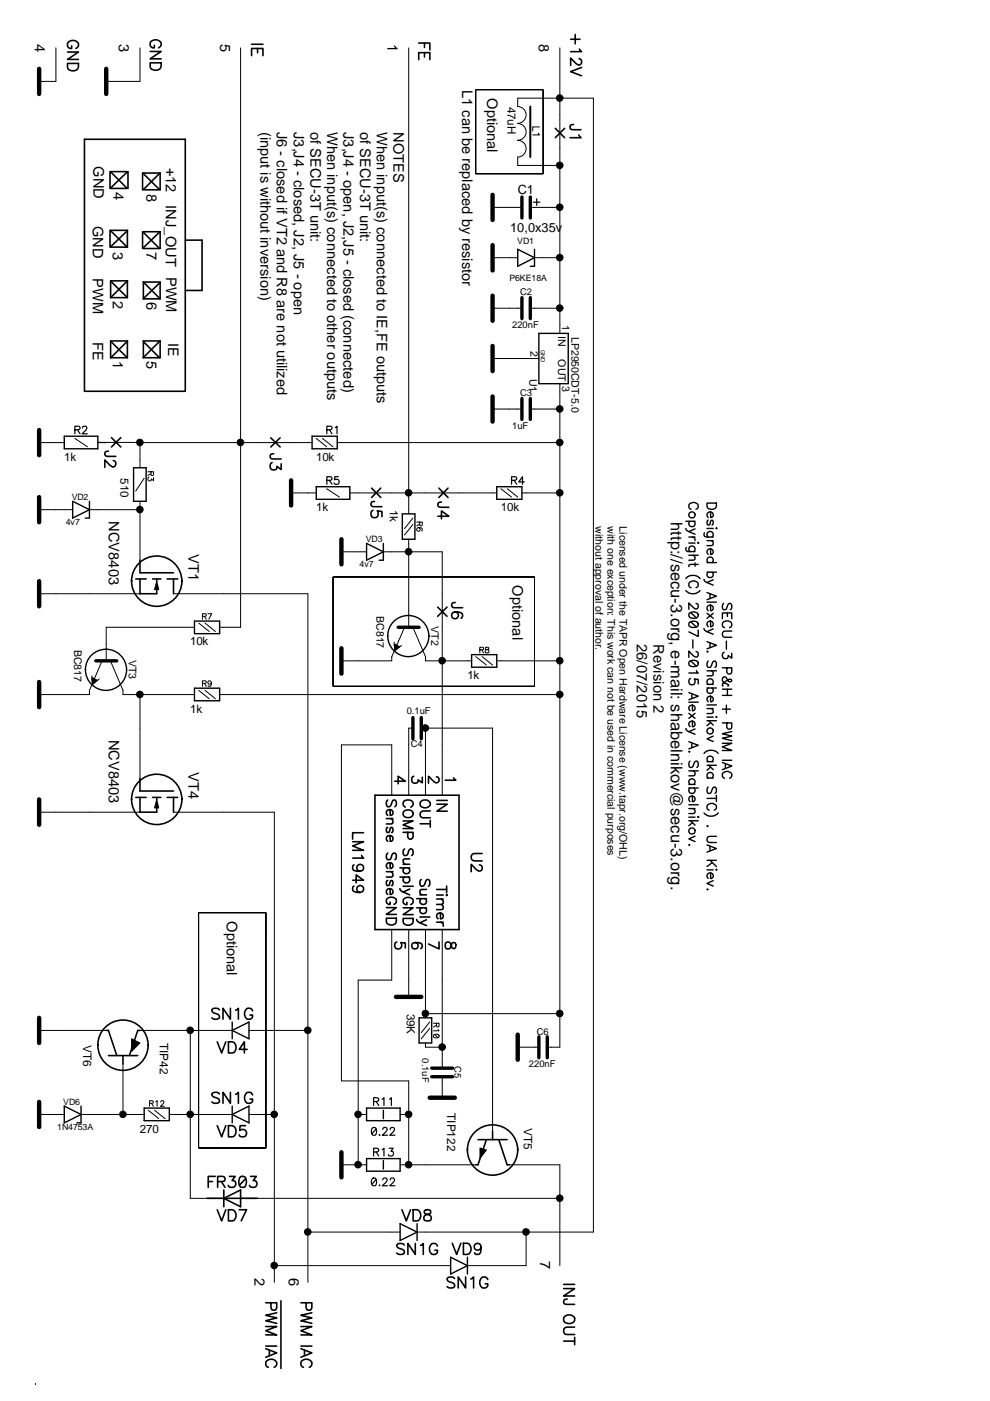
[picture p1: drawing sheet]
<svg xmlns="http://www.w3.org/2000/svg" width="210mm" height="297mm" viewBox="0 0 210 297" stroke-linecap="round" stroke-linejoin="round" font-family="sans-serif">
<g fill="none" stroke="#000" stroke-width=".34">
<path d="M14.3 11h2.3l-2.3 1.6h2.3M14.3 13.4h2.3a1.28 1.28 0 0 1-.5 1.5 1.28 1.28 0 0 1-1.5-.1l-.3-.6zM15.2 9.7v.6a.77 .77 0 0 1-.9-.6 1.2 1.2 0 0 1 .9-1.1 1.2 1.2 0 0 1 1.3 .4l.1 .3a.89 .89 0 0 1-.5 1M31.8 10.9h2.4l-2.4 1.6h2.4M31.8 13.3h2.4a1.28 1.28 0 0 1-.6 1.4 1.28 1.28 0 0 1-1.5 0l-.3-.6zM32.7 9.6v.5a.77 .77 0 0 1-.9-.5 1.2 1.2 0 0 1 .9-1.2 1.2 1.2 0 0 1 1.3 .5l.2 .2a.89 .89 0 0 1-.6 1M53.3 11.8v-1.5h2.5v1.5M53.3 9.4h2.5M54.6 10.3v.9M88.8 9.1h2.3v1.5M88.8 12.6v-1.4h2.3v1.4M90 9.1v1"/>
<path d="M90 11.2v.9M121 8.3h2M122 7.3v2M122.8 12.4l.4 .2 .1 .3a.75 .75 0 0 1-.4 .9l-.8-.4-1.1-1.1v1.6M122.9 10.4l.4 .6h-2.3M123.3 14.3l-2.3 .9 2.3 .9M17.9 29.5h21.4v53.5h-21.4zM23.3 36.4v3.5M23.4 39.9l3.6-3.5h-3.5l3.4 3.5M23.5 39.9h3.5M27.1 36.4v3.5M30.2 36.7v3.5"/>
<path d="M30.3 36.7l3.5 3.5M30.4 36.7h3.6v3.5h-3.6M33.9 36.7l-3.3 3.5M117.7 27.2l2 2M119.7 27.2l-2 2M121.6 26.4l-.7 .2v.5l.2 .3 2.1 .1M122.7 28.6l.5 .6h-2.3M23.3 48.8v3.6M23.4 48.9l3.5 3.5M23.5 48.8h3.5v3.6h-3.6l3.7-3.5M23.5 59.5h3.5v3.6h-3.5zM23.5 59.7l3.4 3.3"/>
<path d="M27.1 59.5l-3.6 3.5M30.2 49.1v3.6M30.3 49.1l3.5 3.5M30.4 49.1h3.6v3.6h-3.6M30.4 59.8h3.6v3.6h-3.6M30.4 59.8v3.6M30.4 59.8l3.5 3.5M33.9 49.1l-3.6 3.5M33.9 59.9l-3.5 3.4M39.3 50.9h3.5v10.7h-3.5M23.5 72.3h3.5v3.5h-3.5zM23.5 72.4l3.4 3.4"/>
<path d="M27.1 72.3l-3.6 3.5M30.4 72.3h3.6v3.5h-3.6zM30.4 72.4l3.4 3.4M33.9 72.3l-3.5 3.5M23 95.7l-.7 .2-.1 .4 .2 .4 2.2 .1M23.6 92.8l2 2M24 97.6l.3 .2a.72 .72 0 0 1-.2 1.2l-.8-.3-1.1-1.2v1.6M25.6 92.8l-2 2M57.4 92.8l2 2M57.7 98.1a.81 .81 0 0 0-.3 1.3 .81 .81 0 0 0 1.3-.2v-.3l.9 .7v-1.3M58 96.2l-.6 .2-.1 .5 .2 .3 2.1 .1M59.4 92.8l-2 2"/>
<path d="M29.7 118.8v2.6h7.1M78.8 103.5l1.9 2M79.1 108.2a.83 .83 0 0 0-.4 1.2 .83 .83 0 0 0 1.3 .2 .83 .83 0 0 0 0-1.3l1 .1v1.1M79.4 106.3l-.7 .2v.5l.2 .3 2.1 .1M80.7 103.5l-1.9 2M92.8 109.5h2.4l-1.6-1.2v1.7M93 103.5l2 2M93.6 106.5l-.7 .2-.1 .4 .2 .4 2.2 .1M95 103.5l-2 2M28.8 122.8h2.2M29.7 122.8v3.1h3.5v-.9M32.3 122.8h1.8"/>
<path d="M33.2 122.8v.4M35.4 122.8h2.3M36.8 122.8v3.1M92.8 128.7l2 2M94.8 128.7l-2 2M96.5 127.7l-.7 .3v.4l.2 .4h2.1M96.5 129.7a.72 .72 0 0 1 .6 1 .72 .72 0 0 1-1.1 .3 .72 .72 0 0 1 .1-1.1 2.04 2.04 0 0 1 1.9 .2 .69 .69 0 0 1-.3 1M28.8 169.1h2.2M29.7 169.1v3.1h3.5v-.9M29.7 165v2.7h7.1M32.3 169.1h1.8M33.2 169.1v.4"/>
<path d="M35.4 169.1h2.3M36.8 169.1v3.1M74.8 178.5h2.3l-2.3 .9 2.3 .9h-2.3M77.1 176.6h-2.3v1.3M79.5 168.6h17.8v28.5h-17.8zM81.9 173.6h1.4M82.2 169.6a.97 .97 0 0 0 0 1.5l.6-.3 .3-.8a.47 .47 0 0 1 .6-.4 .97 .97 0 0 1 0 1.5M82.2 175.4a.6 .6 0 0 0-.3 .6 .6 .6 0 0 0 .4 .5l.2-.1 .3-.9 .2-.1a.63 .63 0 0 1 0 1.1M82.7 171.6v1.3a.66 .66 0 0 0 .6-.9 .66 .66 0 0 0-1.1-.3 .68 .68 0 0 0 0 1.2M82.7 177.2v1.2a.66 .66 0 0 0 .6-.9 .66 .66 0 0 0-1.1-.3 .68 .68 0 0 0 0 1.2M82.9 173.6a.73 .73 0 0 1 .3 1l-1.3 .1M83.7 165.6h2.2l-1.5-1v1.6"/>
<path d="M85.5 174.1h2.1l-2.1 .8 2.1 .8h-2.1M85.5 176.5h2.1v.9a.57 .57 0 0 1-.6 .5 .57 .57 0 0 1-.6-.5v-.9M85.8 171.9a1.11 1.11 0 0 1 1.1-.2 1.11 1.11 0 0 1 .7 1 1.11 1.11 0 0 1-1.2 .7 1.11 1.11 0 0 1-.9-1.1zM85.8 180a.77 .77 0 0 0-.4 .8 .77 .77 0 0 0 .7 .6l.3-.2 .5-1.1 .4-.1a.93 .93 0 0 1 0 1.4M85.9 171.1a.79 .79 0 0 1-.4-.9 .79 .79 0 0 1 .8-.6 .95 .95 0 0 1 1.3 1l-.5 .5M87.7 164.6a.76 .76 0 0 0-.3 1.2 .76 .76 0 0 0 1.2-.2v-.3l.9 .7v-1.2M89.1 174.7h2.1M89.2 170a1.29 1.29 0 0 1 2 .2 1.08 1.08 0 0 1-1.1 1.1 1.08 1.08 0 0 1-1-1.1zM91.2 171.9h-1.5a.73 .73 0 0 0-.6 .8 .73 .73 0 0 0 .6 .7h1.5M91.2 173.9v1.5M92.5 164.7l.4 .1a.71 .71 0 0 1 .1 1 .51 .51 0 0 1-.8 0l-1.4-1.2v1.5M92.6 170.5h2.2l-2.2 1.5h2.2"/>
<path d="M92.6 169.7h2.2M96.2 164.9l.4 .5h-2.2M74.8 186.6h2.3l-1.6-1.1v1.7M75.1 183.4a.7 .7 0 0 0 .1 1.2 1.69 1.69 0 0 0 1.8-.2 .74 .74 0 0 0-.3-1.1 .74 .74 0 0 0-1 .5 .74 .74 0 0 0 .6 .9M75.1 187.9a.7 .7 0 0 0 .1 1.2 1.69 1.69 0 0 0 1.8-.2 .74 .74 0 0 0-.3-1.1 .74 .74 0 0 0-1 .5 .74 .74 0 0 0 .6 .9M76.7 181.3l.4 .6h-2.3M81.9 192.4h2.1l-2.1 1.5h2.1M81.9 194.7h2.1v.7a1.12 1.12 0 0 1-1 .7 1.12 1.12 0 0 1-1.1-.7zM81.9 184.8h1.4M82.2 180.9a.77 .77 0 0 0-.3 .8 .77 .77 0 0 0 .6 .6l.3-.2 .5-1.1 .4-.1a.93 .93 0 0 1 0 1.4M82.2 186.7a.6 .6 0 0 0-.3 .6 .6 .6 0 0 0 .4 .5l.2-.1 .3-.9 .2-.1a.63 .63 0 0 1 0 1.1M82.7 182.9v1.2a.66 .66 0 0 0 .6-.9 .66 .66 0 0 0-1.1-.2 .68 .68 0 0 0 0 1.1"/>
<path d="M82.7 188.4v1.2a.66 .66 0 0 0 .6-.9 .66 .66 0 0 0-1.1-.2 .68 .68 0 0 0 0 1.1M82.7 191.2v.6a.74 .74 0 0 1-.8-1 1.21 1.21 0 0 1 2.1 0l-.1 .7-.4 .3M82.9 184.8a.73 .73 0 0 1 .3 1l-1.3 .2M84.1 199.7a.78 .78 0 0 0-.3 1.1 .78 .78 0 0 0 1.1 .2 .78 .78 0 0 0 .1-1.2l.9 .1v1.1M84.8 188.4a.79 .79 0 0 0 .7 .7l1.4-.6M84.8 184h2.1M84.8 186h2.1M85.5 192.5h2.1l-2.1 1.4h2.1M85.5 194.7h2.1v.7a1.12 1.12 0 0 1-1.1 .8 1.12 1.12 0 0 1-1-.8zM85.5 183.2h1.4M85.5 187.9h2.1M85.5 189.1l1.4 .6"/>
<path d="M85.8 184a.68 .68 0 0 0-.1 1 .68 .68 0 0 0 1 0 .68 .68 0 0 0-.1-1M85.8 186a.68 .68 0 0 0-.1 1 .68 .68 0 0 0 1 0 .68 .68 0 0 0-.1-1M86.3 191.3v.5a.74 .74 0 0 1-.8-.9 1.21 1.21 0 0 1 2.1 0l-.1 .6-.4 .3M86.9 182.1l-1.3 .1-.1 .5 .4 .5M88 199.8a.68 .68 0 0 1 .5 1 .68 .68 0 0 1-1 .2 .68 .68 0 0 1 .1-1.1 2.23 2.23 0 0 1 1.8 .2 .64 .64 0 0 1-.2 1M88.3 194.9a.79 .79 0 0 0 .7 .8l1.4-.7M88.3 190.5h2.1M88.3 192.5h2.1M89 189.7h1.4M89 194.4h2.1M89 195.7l1.4 .5M89.3 186.5a.97 .97 0 0 0 0 1.4l.6-.2 .4-.9a.47 .47 0 0 1 .5-.3 .97 .97 0 0 1 0 1.4"/>
<path d="M89.3 190.5a.68 .68 0 0 0-.1 1 .68 .68 0 0 0 1 0 .68 .68 0 0 0-.1-1M89.3 192.5a.68 .68 0 0 0-.1 1 .68 .68 0 0 0 1 0 .68 .68 0 0 0-.1-1M90.4 188.6l-1.3 .1a.73 .73 0 0 0 .3 1M92.6 188.6h2.1M92.6 189.8h1.4M92.6 190.6h1.4M92.6 195.5h1.4M93.1 199.7v1.5l-2.3-1.1M93.4 193.6v1.2a.66 .66 0 0 0 .5-.9 .66 .66 0 0 0-1-.2 .68 .68 0 0 0 0 1.1M93.4 195.5a.66 .66 0 0 1 .6 .9M93.6 190.6a.73 .73 0 0 1 .3 1l-1.3 .2M93.6 191.8a.73 .73 0 0 1 .3 1l-1.3 .1"/>
<path d="M94.5 199.9a.68 .68 0 0 1 .7-.2 .68 .68 0 0 1 .5 .6l.1 .5a.45 .45 0 0 0 .7 .2 .77 .77 0 0 0-.2-1.2h-.2a1.09 1.09 0 0 0-.6 1.1 .61 .61 0 0 1-.6 .3 .61 .61 0 0 1-.5-.5zM94.7 189.7l.1 .1-.1 .1zM94.7 187.9v1.4M101.6 183.4l.6 .4v.5l-.2 .3a.78 .78 0 0 1-1-.2l-1.1-1.2v1.6M102.2 181h-1.7a.8 .8 0 0 0-.6 .7 .8 .8 0 0 0 .6 .8h1.7M22.5 218.5h.5l1.8 5.3M29.7 218.5h-.5l-1.8 5.3M46.5 214.1a.92 .92 0 0 0-1.6 .2 1.24 1.24 0 0 0 1.2 .7 .56 .56 0 0 1 .4 .4 .56 .56 0 0 1-.2 .6 1.26 1.26 0 0 1-1.4-.2M48.9 213.8v2.3l-1.6-2.3v2.3M50 214.2l.5-.4v2.3M53.6 214.3a.87 .87 0 0 0-1-.5 .87 .87 0 0 0-.7 .9 1.04 1.04 0 0 0 .2 1.1 1.04 1.04 0 0 0 1.1 .2l.3-.2 .1-.6h-.6M23 223.8h6.2"/>
<path d="M26.1 223.8v1.8M46.1 238.7l.9 2.3 .9-2.3M46.1 220.9l.9 2.4 .9-2.4M46.5 231.9a.92 .92 0 0 0-1.6 .2 1.24 1.24 0 0 0 1.2 .7 .56 .56 0 0 1 .4 .5 .56 .56 0 0 1-.2 .5 1.26 1.26 0 0 1-1.4-.2M48.4 238.7h.8a1.26 1.26 0 0 1 .9 1.1 1.26 1.26 0 0 1-.9 1.2h-.8zM48.4 220.9h.8a1.26 1.26 0 0 1 .9 1.2 1.26 1.26 0 0 1-.9 1.2h-.8zM48.9 231.6v2.3l-1.6-2.3v2.3M50 232l.5-.4v2.3M52.1 238.7h-1.2l-.1 1a.84 .84 0 0 1 1.3-.1 .84 .84 0 0 1-.2 1.3 .84 .84 0 0 1-1.2-.3M52.4 222.5h-1.7l1.1-1.6v2.4M53.6 232.1a.87 .87 0 0 0-1-.5 .87 .87 0 0 0-.7 .9 1.04 1.04 0 0 0 .2 1.1 1.04 1.04 0 0 0 1.1 .2l.3-.2 .1-.6h-.6M104.4 239.8v1.8"/>
<path d="M43.9 254.1h10.7M44.2 250.5h.8M45.6 249.4h-1.4v2.3M46.1 256.5l.9 2.4 .9-2.4M46.1 250.5l1.4-.1 .2-.3-.1-.5-.4-.2h-1.1v2.3M46.9 250.5l.8 1.2M47.5 254.1l3.5-1.8v3.5zM47.5 252.3v3.5M48.4 256.5h.8a1.26 1.26 0 0 1 .9 1.2 1.26 1.26 0 0 1-.9 1.2h-.8zM48.6 249.4h1.3l-.7 .9a.75 .75 0 0 1 .8 .9 .75 .75 0 0 1-1 .5h-.4l-.2-.4M50.7 256.5h1.6l-1.2 2.4M51 249.5a.83 .83 0 0 1 1.1 .3 1.91 1.91 0 0 1-.2 1.9 .83 .83 0 0 1-1.1-.4 1.94 1.94 0 0 1 .2-1.8z"/>
<path d="M52.1 249.8l-1.3 1.5M53.1 249.4h1.3l-.7 .9a.75 .75 0 0 1 .8 .9 .75 .75 0 0 1-1 .5h-.4l-.2-.4M85.2 256.5l.9 2.4 .9-2.4M87.6 256.5h.8a1.26 1.26 0 0 1 .8 1.2 1.26 1.26 0 0 1-.8 1.2h-.8zM90.1 256.6a.48 .48 0 0 0 .2 .8 .86 .86 0 0 1 1 .4 .86 .86 0 0 1-.1 1 1.01 1.01 0 0 1-1.3-.4 .87 .87 0 0 1 1.1-1 .51 .51 0 0 0 .2-.8l-.3-.1zM101.3 241.6h6.2M103.1 241.6l-1.8 5.4h-.4M105.7 241.6l1.8 5.4h.5M56.3 276.2h2.4l-.2 1.4a.62 .62 0 0 1-.6 .2 .62 .62 0 0 1-.5-.6v-1M58.7 278.3l-2.4 .6 2.4 .5-2.4 .6 2.4 .6M59.6 275.8v14.3M63.8 276.2h2.3l-.1 1.4a.62 .62 0 0 1-.7 .2 .62 .62 0 0 1-.4-.6v-1"/>
<path d="M66.1 278.3l-2.3 .6 2.3 .5-2.3 .6 2.3 .6M85.7 264a.92 .92 0 0 0-1.6 .2 1.24 1.24 0 0 0 1.2 .7 .56 .56 0 0 1 .4 .4 .56 .56 0 0 1-.2 .6 1.26 1.26 0 0 1-1.4-.2M88.1 263.6v2.4l-1.6-2.4v2.4M89.2 264.1l.5-.5v2.4M92.8 264.2a.87 .87 0 0 0-1-.6 .87 .87 0 0 0-.7 .9 1.04 1.04 0 0 0 .2 1.1 1.04 1.04 0 0 0 1.1 .3l.3-.2 .1-.6h-.6M95.9 263.6l.9 2.4 .9-2.4M96.4 271.1a.92 .92 0 0 0-1.6 .2 1.24 1.24 0 0 0 1.1 .7 .56 .56 0 0 1 .5 .4 .56 .56 0 0 1-.3 .6 1.26 1.26 0 0 1-1.3-.2M98.3 263.6h.8a1.26 1.26 0 0 1 .8 1.2 1.26 1.26 0 0 1-.8 1.2h-.8zM98.7 270.7v2.4l-1.5-2.4v2.4M99.8 271.2l.6-.5v2.4M102 264.4a.73 .73 0 0 1-1.1 .5 .73 .73 0 0 1-.2-1.1 .73 .73 0 0 1 1.2 .1 2.35 2.35 0 0 1-.3 2 .74 .74 0 0 1-1-.3M103.4 271.3a.87 .87 0 0 0-1-.6 .87 .87 0 0 0-.7 .9 1.04 1.04 0 0 0 .3 1.2 1.04 1.04 0 0 0 1.1 .2l.2-.2 .1-.6h-.5"/>
<path d="M119.5 273.2h2.3l-2.3 1.6h2.3M119.5 272.3h2.3M119.6 279.3a1.35 1.35 0 0 1 2.2 .2 1.23 1.23 0 0 1-.8 1.1 1.23 1.23 0 0 1-1.4-.5zM120.3 275.4l-.7 .3-.1 .4 .2 .4h2.1M56.3 281.2h2.4l-2.4 .9 2.4 .9h-2.4M56.3 285.9l2.4 .9-2.4 1M56.3 285.4h2.4M56.9 289.9a.87 .87 0 0 1-.6-1 .87 .87 0 0 1 .9-.7 .99 .99 0 0 1 1.3 .3 .99 .99 0 0 1-.2 1.3l-.2 .1M57.1 286.3v1.1M63.8 281.2h2.3l-2.3 .9 2.3 .9h-2.3M63.8 285.9l2.3 .9-2.3 1M63.8 285.4h2.3"/>
<path d="M64.3 289.9a.87 .87 0 0 1-.5-1 .87 .87 0 0 1 .9-.7 .99 .99 0 0 1 1.2 .3 .99 .99 0 0 1-.1 1.3l-.2 .1M64.6 286.3v1.1M119.5 284.3h2.3M121.8 281.4h-1.7a.8 .8 0 0 0-.6 .8 .8 .8 0 0 0 .6 .7h1.7M121.8 283.5v1.6"/>
<circle cx="33.2" cy="123.2" r="5.3"/>
<circle cx="33.2" cy="169.5" r="5.3"/>
<circle cx="26.1" cy="221.6" r="5.3"/>
<circle cx="104.4" cy="243.8" r="5.3"/>
</g>
<g fill="none" stroke="#000" stroke-width=".21">
<path d="M11.9 10.1v7.2h-3.6M29.7 10.1v7.2h-7.2M51 10.1v122.9h-4.4M86.7 10.1v98.9M100.9 19h14.2v17.9h-14.2zM118.7 10.1v60.6M109.7 26.2a1.78 1.78 0 0 1 1.8 1.8 1.78 1.78 0 0 1-1.8 1.7 1.78 1.78 0 0 1 1.8 1.8 1.78 1.78 0 0 1-1.8 1.8M109.7 22.6a1.78 1.78 0 0 1 1.8 1.8 1.78 1.78 0 0 1-1.8 1.7M109.8 22.6v-1.8h16v240.4h-37.4M109.8 33.3v1.8h8.9M114.1 28.2l.3 .4h-1.5M114.4 26.9h-1.5v.9"/>
<path d="M104.4 44h6.3M104.4 54.6h5.4M112.4 44h6.3M113.3 54.6h5.4M104.4 65.3h6.3M104.4 76h9.9M112.4 65.3h6.3M8.3 93.8h5.3M15.9 92.9l2.6 1.8M20.7 93.8h9M20.8 93.8h1.7M29.7 93.8v5.4"/>
<path d="M29.7 93.8h36.5M67.1 92.9l2.2 1.8M68.4 92.9l2.2 1.8M71.5 93.8h47.2M104.4 86.7h6.3M112.4 86.7h6.3M118.7 81.4v140.6h-2.7M8.3 108.1h7.1M19 108.1h10.7M29.7 106.3v12.5M30.6 101.4l-1.8 2.7M31.4 100h1.2l-.1 .8-.5-.1v-.7"/>
<path d="M31.6 101.2a.4 .4 0 0 0-.3 .4 .4 .4 0 0 0 .4 .4 .4 .4 0 0 0 .4-.5l.5 .4v-.7M32 100.4l-.6 .4M61.7 104.5h5.4M69.3 103.6l2.7 1.8M72.4 117h5.3M74.2 104.5h31.1M81.3 117h12.5v51.6M86.7 114.3v18.7M87.5 109.8l-1.7 2.3M87.5 111.2l-1.7 2.2M88.3 110.7h1.2v.7h-.5v-.7M88.7 111.9a.38 .38 0 0 1 .3 .5 .38 .38 0 0 1-.6 .1 .38 .38 0 0 1 .1-.6h.2a.54 .54 0 0 1 .8 .4l-.1 .3"/>
<path d="M89 111.1l-.7 .4M106.2 103.6l2.3 1.8M107.6 103.6l2.2 1.8M110.7 104.5h8M8.3 125.9h21.4M36.8 125.9h28.5v146M41.2 133h-18.7v7.1M42.1 132.1l2.3 1.8M42.9 130.7l.7-.1 .1-.4-.8-.1v1.2M43.3 130.7l.4 .6M43.5 132.1l2.2 1.8M44.1 130.1h.8l-.6 1.2"/>
<path d="M70.6 122.3h42.7v23.2h-42.7zM83.6 136.1l.1 1.9 1.4-1.2M83.7 136.6l1 .5M85.8 133l-2.7 6.2v.9h-10.7M87.5 133l2.7 6.2v.9h9.8M100.9 139.2l2.2 1.8M101.7 137.8l.7-.1 .1-.4-.8-.1v1.2M102.2 137.8l.3 .6M102.2 139.2l2.2 1.8M103 137.3v.3l.5 .2 .2 .2a.38 .38 0 0 1-.5 .4 .38 .38 0 0 1-.2-.6l.4-.1 .2-.3-.2-.2zM19.5 143.3l.1 1.8 1.4-1.1M19.6 143.7l1 .6"/>
<path d="M21.6 140.1l-2.6 6.3v.9h-10.7M23.4 140.1l2.7 6.3v.9h15.1M29.7 147.3v17.7M42.1 146.4l2.3 1.8M42.9 144.9h.7l.1-.5-.8-.1v1.2M43.3 144.9l.4 .6M43.5 146.4l2.2 1.8M44.8 144.7a.38 .38 0 0 1-.4 .4 .38 .38 0 0 1-.3-.6 .38 .38 0 0 1 .6 0l.1 .2a.58 .58 0 0 1-.4 .8l-.3-.1M46.6 147.3h72.1M87.5 154.4h-.8v14.2M89.3 154.4h15.1v85.4M90.2 154.4v14.2"/>
<path d="M105.3 140.1h13.4M8.3 172.2h21.4M36.8 172.2h21.4v99.7M83.1 168.6v-10.7h-10.7v71.3h14.3v17.8M42.1 193.5h14.3v49.9h-14.3zM83.1 197.1v10.7h-7.2v39.2M86.7 197.1v14.3M90.2 197.1v18.7M93.8 197.1v29.4M8.3 218.5h14.2M29.7 218.5h19.5M40.3 218.5v35.6h7.2"/>
<path d="M52.8 218.5h12.5M90.2 214.9h28.5M91.1 216.7l-1.8 2.2M91.1 218l-1.8 2.2M91.9 216.9h1.2l-.1 .7-.1 .1-.3-.1-.1-.7M91.9 219.4l.5-.1 .6 .1a.59 .59 0 0 1-.4 .7 .59 .59 0 0 1-.7-.4zM92.1 219.3l.8 .7M92.5 217.4l-.6 .3M92.9 218.3l.2 .3h-1.2M8.3 236.3h5.3M17.2 236.3h13.4M26.1 225.6v10.7"/>
<path d="M31.5 235.4l2.2 1.8M31.7 233.9h.7l.1-.3-.1-.2h-.7v1.2M32.1 233.9l.4 .7M32.8 235.4l2.2 1.8M33 233.6l.3-.2v1.2M34.1 233.7l.2-.3h.4v.4l-.7 .8h.8M35.9 236.3h13.3M52.8 236.3h5.4M75.9 236.3h1.8M84.8 236.3h1.9M90.2 221.1v.9h3.6M93.8 228.3v4.4"/>
<path d="M109.8 222h4.5M51 254.1h67.7M72.4 247h5.3M84.8 247h16.1M108 247h10.7v21.3M58.2 268.3h37.3M65.3 261.2h19.5M111.5 261.2v7.1h-12.4"/>
</g>
<g fill="#000" stroke="#000" stroke-width=".21">
<path d="M33.2 123.2l.5 1.8h-.9z" fill-rule="evenodd"/>
<path d="M83.6 136.6l1.1 .5-1 .9z" fill-rule="evenodd"/>
<path d="M19.5 143.7l1.1 .6-1 .8z" fill-rule="evenodd"/>
<path d="M33.2 169.5l.5 1.8h-.9z" fill-rule="evenodd"/>
<path d="M27.9 220.2l1.8 .9-1.8 1.8z" fill-rule="evenodd"/>
<path d="M101.8 243.4l1.3 .4-1.3 1.8z" fill-rule="evenodd"/>
<circle cx="118.7" cy="35.1" r=".7"/>
<circle cx="118.7" cy="20.8" r=".7"/>
<circle cx="118.7" cy="43.9" r=".7"/>
<circle cx="118.7" cy="54.6" r=".7"/>
<circle cx="118.7" cy="65.3" r=".7"/>
<circle cx="29.7" cy="93.8" r=".7"/>
<circle cx="51" cy="93.8" r=".7"/>
<circle cx="118.7" cy="86.7" r=".7"/>
<circle cx="118.7" cy="93.8" r=".7"/>
<circle cx="29.7" cy="108" r=".7"/>
<circle cx="86.6" cy="117" r=".7"/>
<circle cx="86.6" cy="104.5" r=".7"/>
<circle cx="118.7" cy="104.5" r=".7"/>
<circle cx="29.7" cy="147.2" r=".7"/>
<circle cx="90.2" cy="154.3" r=".7"/>
<circle cx="93.7" cy="140.1" r=".7"/>
<circle cx="118.7" cy="140.1" r=".7"/>
<circle cx="118.7" cy="147.2" r=".7"/>
<circle cx="40.3" cy="218.4" r=".7"/>
<circle cx="65.3" cy="218.4" r=".7"/>
<circle cx="90.2" cy="214.9" r=".7"/>
<circle cx="118.7" cy="214.9" r=".7"/>
<circle cx="26.1" cy="236.3" r=".7"/>
<circle cx="40.3" cy="236.3" r=".7"/>
<circle cx="58.1" cy="236.3" r=".7"/>
<circle cx="75.9" cy="236.3" r=".7"/>
<circle cx="86.6" cy="236.3" r=".7"/>
<circle cx="93.7" cy="222" r=".7"/>
<circle cx="75.9" cy="246.9" r=".7"/>
<circle cx="86.6" cy="246.9" r=".7"/>
<circle cx="118.7" cy="254" r=".7"/>
<circle cx="58.1" cy="268.3" r=".7"/>
<circle cx="65.3" cy="261.2" r=".7"/>
<circle cx="111.5" cy="261.2" r=".7"/>
</g>
<g fill="none" stroke="#000" stroke-width=".3">
<path d="M109.8 52.9l3.5 1.7-3.5 1.9zM113.3 52.9v3.6h-.9M114.3 70.7h6.2v10.7h-6.2zM13.6 92.5h7.1v2.7h-7.1zM28.3 99.2h2.7v7.1h-2.7zM66.2 92.5h5.3v2.7h-5.3zM15.4 106.3l3.6 1.8-3.6 1.7zM19 106.3v3.5h-.9M67.1 103.2h7.1v2.7h-7.1zM77.7 115.2l3.6 1.8-3.6 1.8zM81.3 115.2v3.6h-.9M85.3 109h2.7v5.3h-2.7z"/>
<path d="M105.3 103.2h5.4v2.7h-5.4zM145.4 112l.1 .3 .5 .4 1.4-.6M145.4 110.5h2M145.5 116.1l-.1 .5 .2 .2 1.8 .2M146 112.7l1.4 .6M146 113.9h1.4M146 115.1h1.4M146 117.7h2M146.3 110.5a.65 .65 0 0 0-.1 1 .65 .65 0 0 0 1 0 .65 .65 0 0 0-.1-1M146.3 117a.66 .66 0 0 1-.1-1 .66 .66 0 0 1 1 0 .66 .66 0 0 1-.1 1M146.5 108a.74 .74 0 0 1-.5-.9 .74 .74 0 0 1 .8-.6h.5a.74 .74 0 0 1 .7 .6 .74 .74 0 0 1-.4 .9M146.8 113.9a.6 .6 0 0 1 .6 .7"/>
<path d="M147 117.7l.4 .5-.1 .4-1.3 .2M147.4 119.4v.6M148 115l.2 .1-.2 .1zM148 119.7h-1.6h-.3l-.1 .4M149.4 113l-.1 .5 .1 .2 1.8 .2M149.9 106.7h2v.6a1.08 1.08 0 0 1-1 .7 1.08 1.08 0 0 1-1-.7zM149.9 112h1.3M149.9 114.6h1.3M149.9 119.3h2M150.2 110.3a.59 .59 0 0 0-.3 .5 .59 .59 0 0 0 .4 .5l.2-.2 .2-.7 .3-.1a.65 .65 0 0 1 0 1M150.2 113.9a.66 .66 0 0 1-.1-1 .66 .66 0 0 1 .9 0 .66 .66 0 0 1 0 1M150.2 119.3a.66 .66 0 0 1-.1-1 .66 .66 0 0 1 .9 0 .66 .66 0 0 1 0 1"/>
<path d="M150.7 108.5v1.2a.64 .64 0 0 0 .5-.7 .64 .64 0 0 0-.7-.6 .64 .64 0 0 0-.6 .6l.3 .7M150.7 116.4v1.1a.64 .64 0 0 0 .5-.7 .64 .64 0 0 0-.7-.5 .64 .64 0 0 0-.6 .6l.3 .6M150.8 114.6l.4 .5-.1 .5-1.2 .1M151.9 111.9l.1 .1-.1 .1zM41.2 131.7h5.4v2.7h-5.4zM100 138.8h5.3v2.7h-5.3zM145.4 122.7a1.98 1.98 0 0 1 3 0M145.4 125.2a1.98 1.98 0 0 0 3 0M146.1 130a1.52 1.52 0 0 1 1.9 0 .68 .68 0 0 1-.3 1 1.32 1.32 0 0 1-1.7-.5zM146.1 132a1.52 1.52 0 0 1 1.9 0 .68 .68 0 0 1-.3 1 1.32 1.32 0 0 1-1.7-.5zM146.4 129.9l1.3 1.1M146.4 131.8l1.3 1.2"/>
<path d="M146.5 124.6a.74 .74 0 0 1-.5-.8 .74 .74 0 0 1 .8-.6h.5a.74 .74 0 0 1 .7 .6 .74 .74 0 0 1-.4 .8M146.9 135.7v1.7M147.6 128h.3l.1 .3-.1 .7a.67 .67 0 0 1-.9-.2l-1-1v1.4M147.6 138.2h.3l.1 .3-.1 .7a.67 .67 0 0 1-.9-.2l-1-1v1.4M148 133.6v1.3l-2-.9M149.3 122.8l.1 .3 .5 .4 1.3-.6M149.3 133.3l.1 .2 .5 .4 1.3-.6M149.9 125.6l2 .8-2 .8M149.9 136l2 .8-2 .8M149.9 121.3h2M149.9 123.5l1.3 .6M149.9 127.7h2"/>
<path d="M149.9 130l1.3 1.1M149.9 133.9l1.3 .6M150 138.1v.1zM150.2 121.3a.65 .65 0 0 0-.1 1 .65 .65 0 0 0 .9 0 .65 .65 0 0 0 0-1M150.5 125.9v1M150.5 136.3v1M150.7 128.3v1.2a.64 .64 0 0 0 .5-.7 .64 .64 0 0 0-.7-.6 .64 .64 0 0 0-.6 .6l.3 .7M150.7 131.7v1.2a.64 .64 0 0 0 .5-.7 .64 .64 0 0 0-.7-.6 .64 .64 0 0 0-.6 .6l.3 .7M151.2 130l-1.3 1.1M153.2 131.2v-1.3h2v1.3M153.4 127.9a.99 .99 0 0 0 0 1.4l.5-.1 .5-1.1 .5-.2a.89 .89 0 0 1 0 1.4M153.5 138.3a.69 .69 0 0 0-.2 1.1 .69 .69 0 0 0 1.1-.1v-.3l.8 .6v-1.1"/>
<path d="M153.6 133.1a.74 .74 0 0 1-.4-.9 .74 .74 0 0 1 .7-.6h.5a.74 .74 0 0 1 .8 .6 .74 .74 0 0 1-.5 .9M154 135.9v1.8M154.2 129.9v.8M155.2 133.8h-1.5a.66 .66 0 0 0-.5 .7 .66 .66 0 0 0 .5 .6h1.5M41.2 145.9h5.4v2.7h-5.4zM145.4 154.5l.1 .3 .5 .3 1.4-.6M146 146.8l2 .8-2 .8M146 157.3l2 .7-2 .8M146 148.9h2M146 151.2l1.4 1.1M146 155.1l1.4 .6M146.1 140.3a1.52 1.52 0 0 1 1.9 0 .68 .68 0 0 1-.3 1 1.32 1.32 0 0 1-1.7-.5z"/>
<path d="M146.1 159.3v.2zM146.4 143.8a.71 .71 0 0 0-.3 1.1 .71 .71 0 0 0 1.1 .1 .71 .71 0 0 0 0-1h.8v1M146.4 140.1l1.3 1.2M146.7 147.1v1M146.7 157.6v.9M146.8 149.5v1.2a.64 .64 0 0 0 .5-.7 .64 .64 0 0 0-.6-.6 .64 .64 0 0 0-.7 .6l.3 .7M146.8 152.9v1.2a.64 .64 0 0 0 .5-.7 .64 .64 0 0 0-.6-.6 .64 .64 0 0 0-.7 .6l.3 .7M147.4 151.2l-1.4 1.1M147.7 142.2l.3 .5h-2M149.3 159.8a1.98 1.98 0 0 1 3 0M149.9 142.2h2M149.9 145.1h1.3"/>
<path d="M149.9 145.9h2M149.9 149.5h2M149.9 150.2h1.3M149.9 152h1.3M149.9 152.8h2M150.2 140.2a.99 .99 0 0 0 0 1.3l.5-.1 .4-1 .5-.2a.89 .89 0 0 1 0 1.3M150.2 145.1a.66 .66 0 0 1-.1-1 .66 .66 0 0 1 .9 0 .66 .66 0 0 1 0 1M150.2 145.9a.65 .65 0 0 0-.1 .9 .65 .65 0 0 0 .9 0 .65 .65 0 0 0 0-.9M150.3 152.8l.9 .9M150.7 147.6v1.2a.64 .64 0 0 0 .5-.7 .64 .64 0 0 0-.7-.6 .64 .64 0 0 0-.6 .6l.3 .7M150.7 153.2l-.8 .7M150.8 142.2l.4 .5-.1 .5-1.2 .1"/>
<path d="M150.8 150.2l.4 .5-.1 .5-1.2 .1M151.2 156.1l-1.3 .6 1.3 .5M151.9 151.9l.1 .1-.1 .1zM153.2 141.6h2v.8l-.2 .4-.5 .1-.3-.2-.1-1.1M153.2 153.3h2v.8l-.2 .4-.5 .1-.3-.2-.1-1.1M153.2 157.6h2l-2 .8 2 .7h-2M153.2 146.1h2M153.2 147.4h2M153.2 150.4h1.7M153.3 145.4h-.1a.46 .46 0 0 1 .2-.6 1.56 1.56 0 0 1 1.7-.7l.1 .2a.44 .44 0 0 1-.8 .1l-.4-.7-.3-.2-.5 .2a.98 .98 0 0 0 1 1.4l.3 .1-.2 .2M154 149.5v1.7M154.2 146.1v1.3"/>
<path d="M155.2 155.1l-2 .5 2 .5-2 .4 2 .5M146 179.1h.2zM146 163.4h2M146 166.3h1.4M146 167.1h2M146 170.6h2M146 171.4h1.4M146 173.3h1.4M146 174h2M146.3 161.4a.99 .99 0 0 0 0 1.3l.5-.1 .5-1 .4-.2a.89 .89 0 0 1 0 1.3M146.3 166.3a.66 .66 0 0 1-.1-1 .66 .66 0 0 1 1 0 .66 .66 0 0 1-.1 1M146.3 167.1a.65 .65 0 0 0-.1 .9 .65 .65 0 0 0 1 0 .65 .65 0 0 0-.1-.9"/>
<path d="M146.4 174l1 .9M146.8 168.8v1.2a.64 .64 0 0 0 .5-.7 .64 .64 0 0 0-.6-.6 .64 .64 0 0 0-.7 .6l.3 .7M146.8 174.4l-.8 .7M147 163.4l.4 .5-.1 .5-1.3 .1M147 171.4l.4 .5-.1 .5-1.3 .1M147.4 177.3l-1.4 .6 1.4 .5M148 173.1l.2 .2h-.2zM149.3 172.4a1.98 1.98 0 0 0 3 0M149.9 179.1l2 .8-2 .8M149.9 161.5h1.3M149.9 162.2h2M149.9 165h1.3"/>
<path d="M149.9 169.3h2M150 175.1v.1zM150.2 161.5a.66 .66 0 0 1-.1-1 .66 .66 0 0 1 .9 0 .66 .66 0 0 1 0 1M150.2 165a.66 .66 0 0 1-.1-1 .66 .66 0 0 1 .9 0 .66 .66 0 0 1 0 1M150.2 166.9a.99 .99 0 0 0 0 1.3l.5-.1 .4-1 .5-.2a.89 .89 0 0 1 0 1.3M150.3 162.2l.9 1M150.4 171.8a.74 .74 0 0 1-.5-.9 .74 .74 0 0 1 .8-.6h.4a.74 .74 0 0 1 .8 .6 .74 .74 0 0 1-.5 .9M150.5 179.4v1M150.7 162.6l-.8 .7M151.9 177.3h-1.4a.66 .66 0 0 0-.6 .7 .66 .66 0 0 0 .6 .6h1.4M151.9 168.6v1.4M153.2 161.7l2 .7-2 .8"/>
<path d="M153.2 161.2h2M153.6 165a.74 .74 0 0 1-.4-.8 .74 .74 0 0 1 .7-.6h.5a.74 .74 0 0 1 .8 .6 .74 .74 0 0 1-.5 .8M153.8 162v.9M149.9 188.6h.2zM149.9 182.4h2M149.9 184.4h1.3M150.5 182.4l1.4 1.3M150.7 185.1v1.2a.64 .64 0 0 0 .5-.7 .64 .64 0 0 0-.7-.6 .64 .64 0 0 0-.6 .6l.3 .7M151 182.9l-1.1 .8M151.2 186.7l-1.3 .6 1.3 .6M151.9 184.3l.1 .1-.1 .1zM49.2 216.7v3.5"/>
<path d="M49.2 218.5l3.6-1.8v3.5zM88.9 215.8h2.6v5.3h-2.6zM13.6 234.5l3.6 1.8-3.6 1.8zM17.2 234.5v3.6h-.9M30.6 234.9h5.3v2.7h-5.3zM49.2 234.5v3.6M49.2 236.3l3.6-1.8v3.6zM77.7 234.9h7.1v2.7h-7.1zM81.3 235.4v1.8M77.7 245.6h7.1v2.7h-7.1zM81.3 246.1v1.7M84.8 259.4l3.6 1.8-3.6 1.8z"/>
<path d="M88.4 259.4v3.6M95.5 266.6l3.6 1.7-3.6 1.8zM99.1 266.6v3.5"/>
<circle cx="146.7" cy="109.2" r=".67"/>
<circle cx="86.6" cy="134.8" r="4.4"/>
<circle cx="22.5" cy="142" r="4.4"/>
<circle cx="150.6" cy="155" r=".67"/>
<circle cx="146.7" cy="176.2" r=".67"/>
</g>
<g fill="none" stroke="#000" stroke-width=".93">
<path d="M8.3 14.6v5.3M22.5 14.6v5.3M104.4 41.3v5.3M104.4 52v5.3M104.4 62.7v5.3M104.4 73.3v5.4M8.3 91.2v5.3M104.4 84.1v5.3M8.3 105.4v5.3M61.7 101.8v5.4M72.4 114.3v5.4M8.3 123.2v5.4"/>
<path d="M72.4 137.4v5.4M8.3 144.6v5.3M8.3 169.5v5.4M8.3 215.8v5.3M83.9 211.4h5.4M109.8 219.4v5.3M8.3 233.6v5.4M91.1 232.7h5.3M72.4 244.3v5.3"/>
</g>
<path d="M112.4 22.6v10.7" fill="none" stroke="#000" stroke-width=".42"/>
<g fill="none" stroke="#000" stroke-width=".72">
<path d="M110.7 41.8v4.4M112.4 41.8v4.4M110.7 63.1v4.4M112.4 63.1v4.4M110.7 84.5v4.4M112.4 84.5v4.4M84.4 133h4.5M20.3 140.1h4.5M87.5 152.1v4.5M89.3 152.1v4.5M114.3 219.8v4.5M116 219.8v4.5"/>
<path d="M91.5 228.3h4.5M91.5 226.5h4.5"/>
</g>
<g fill="none" stroke="#000" stroke-width=".25">
<path d="M113.1 42.9h1.4M113.8 42.1v1.4M15.9 91.1l.9-.1 .2-.2-.1-.3-1-.1v1.6M16.4 91.1l.6 .9M17.5 90.7l.3-.3h.4l.2 .3-.2 .5-.8 .8h1.1M69.3 91.1l.9-.1 .2-.2-.1-.3-1-.1v1.6M69.8 91.1l.6 .9M71.1 90.7l.4-.3v1.6M69.3 101.8h.9l.2-.3-.1-.3-1-.1v1.6M69.8 101.8l.6 .9M71.8 101.1h-.8l-.1 .7a.58 .58 0 0 1 .9 0 .58 .58 0 0 1-.1 .8 .58 .58 0 0 1-.9-.2M108.5 101.8h.9l.2-.3-.1-.3-1-.1v1.6"/>
<path d="M109 101.8l.6 .9M111.2 102.2h-1.2l.8-1.1v1.6M79 239.1a.5 .5 0 0 1 .8 .3v.4a.7 .7 0 0 1-.6 .9 1.02 1.02 0 0 1-.2-1.6zM79.2 233.5h.9l.2-.3-.1-.3-.3-.2h-.7v1.7M79.8 233.5l.5 .9M79.8 239.4l-1 1M81 233.1l.4-.4v1.7M81.2 239.5l.2-.5 .6 .1 .1 .3-.2 .5-.8 .8h1.1M82.6 233.1l.4-.4v1.7M82.7 239.5l.3-.5 .5 .1 .2 .3-.3 .5-.8 .8h1.1M79 249.8a.5 .5 0 0 1 .8 .3v.4a.7 .7 0 0 1-.6 .9 1.02 1.02 0 0 1-.2-1.6zM79.2 244.2h.9l.2-.3-.1-.3-.3-.2h-.7v1.7"/>
<path d="M79.8 244.2l.5 .9M79.8 250.1l-1 1M80.5 240.6v.1zM80.5 251.3v.1zM81 243.8l.4-.4v1.7M81.2 250.2l.2-.4h.6l.1 .3-.2 .5-.8 .8h1.1M82.5 243.4h.9l-.5 .7a.55 .55 0 0 1 .4 .9 .55 .55 0 0 1-1-.2M82.7 250.2l.3-.4h.5l.2 .3-.3 .5-.8 .8h1.1"/>
</g>
<path d="M7.5 293.3v.3z" fill="#00f"/>
<text font-size="3.5" x="142.2" y="110.7" transform="rotate(90 142.2 110.7)">http://secu-3.org, e-mail: shabelnikov@secu-3.org.</text>
<g font-size="3.1">
<text x="7.4" y="9.3" transform="rotate(90 7.4 9.3)">4</text>
<text x="25.2" y="9.4" transform="rotate(90 25.2 9.4)">3</text>
<text x="46.7" y="9.4" transform="rotate(90 46.7 9.4)">5</text>
<text x="82.1" y="9.4" transform="rotate(90 82.1 9.4)">1</text>
<text x="114.3" y="9.4" transform="rotate(90 114.3 9.4)">8</text>
<text x="98" y="19" transform="rotate(90 98 19)">L1 can be replaced by resistor</text>
<text x="103.3" y="20.8" transform="rotate(90 103.3 20.8)">Optional</text>
<text x="55.2" y="28" transform="rotate(90 55.2 28)">(input is without inversion)</text>
<text x="58.7" y="28" transform="rotate(90 58.7 28)">J6 - closed if VT2 and R8 are not utilized</text>
<text x="62.3" y="28" transform="rotate(90 62.3 28)">J3,J4 - closed, J2, J5 - open</text>
<text x="65.8" y="28" transform="rotate(90 65.8 28)">of SECU-3T unit:</text>
<text x="69.3" y="28" transform="rotate(90 69.3 28)">When input(s) connected to other outputs</text>
<text x="72.9" y="28" transform="rotate(90 72.9 28)">J3,J4 - open, J2,J5 - closed (connected)</text>
<text x="76.4" y="28" transform="rotate(90 76.4 28)">of SECU-3T unit:</text>
<text x="79.9" y="28" transform="rotate(90 79.9 28)">When input(s) connected to IE,FE outputs</text>
<text x="83.4" y="28" transform="rotate(90 83.4 28)">NOTES</text>
<text x="19.9" y="35.2" transform="rotate(90 19.9 35.2)">GND</text>
<text x="35.1" y="35.5" transform="rotate(90 35.1 35.5)">+12</text>
<text x="24" y="40.8" transform="rotate(90 24 40.8)">4</text>
<text x="31" y="41.2" transform="rotate(90 31 41.2)">8</text>
<text x="19.7" y="47.9" transform="rotate(90 19.7 47.9)">GND</text>
<text x="35.1" y="43.5" transform="rotate(90 35.1 43.5)">INJ_OUT</text>
<text x="23.9" y="53.4" transform="rotate(90 23.9 53.4)">3</text>
<text x="31" y="53.4" transform="rotate(90 31 53.4)">7</text>
<text x="19.7" y="59" transform="rotate(90 19.7 59)">PWM</text>
<text x="35.3" y="58.7" transform="rotate(90 35.3 58.7)">PWM</text>
<text x="23.9" y="63.7" transform="rotate(90 23.9 63.7)">2</text>
<text x="31" y="64" transform="rotate(90 31 64)">6</text>
<text x="19.7" y="72.4" transform="rotate(90 19.7 72.4)">FE</text>
<text x="23.9" y="76.6" transform="rotate(90 23.9 76.6)">1</text>
<text x="31" y="76.6" transform="rotate(90 31 76.6)">5</text>
<text x="35.7" y="72.7" transform="rotate(90 35.7 72.7)">IE</text>
<text x="23.1" y="110.5" transform="rotate(90 23.1 110.5)">NCV8403</text>
<text x="40" y="117.5" transform="rotate(90 40 117.5)">VT1</text>
<text x="108.6" y="124.1" transform="rotate(90 108.6 124.1)">Optional</text>
<text x="135" y="136.6" transform="rotate(90 135 136.6)">26/07/2015</text>
<text x="138.6" y="136.6" transform="rotate(90 138.6 136.6)">Revision 2</text>
<text x="23.1" y="156.8" transform="rotate(90 23.1 156.8)">NCV8403</text>
<text x="40" y="163.7" transform="rotate(90 40 163.7)">VT4</text>
<text x="48.1" y="195.3" transform="rotate(90 48.1 195.3)">Optional</text>
<text x="114.5" y="267.4" transform="rotate(90 114.5 267.4)">7</text>
<text x="54" y="271" transform="rotate(90 54 271)">2</text>
<text x="61.3" y="270.9" transform="rotate(90 61.3 270.9)">6</text>
</g>
<g font-size="2.7">
<text x="109.8" y="41.1">C1</text>
<text x="108.2" y="49.3">10,0x35v</text>
</g>
<g font-size="2.5">
<text x="107.6" y="22.6" transform="rotate(90 107.6 22.6)">47uH</text>
<text x="13.6" y="97.7">1k</text>
<text x="25.5" y="101.4" transform="rotate(90 25.5 101.4)">510</text>
<text x="67.1" y="97.7">10k</text>
<text x="67.1" y="108.4">1k</text>
<text x="82.7" y="108.1" transform="rotate(90 82.7 108.1)">1k</text>
<text x="106.2" y="108.4">10k</text>
<text x="40.3" y="136.8">10k</text>
<text x="99.1" y="144">1k</text>
<text x="40.3" y="151.1">1k</text>
<text x="86.3" y="214.9" transform="rotate(90 86.3 214.9)">39K</text>
<text x="17.7" y="221.6" transform="rotate(90 17.7 221.6)">VT6</text>
<text x="33.9" y="221.1" transform="rotate(90 33.9 221.1)">TIP42</text>
<text x="94.8" y="236" transform="rotate(90 94.8 236)">TIP122</text>
<text x="111" y="239.1" transform="rotate(90 111 239.1)">VT5</text>
<text x="29.7" y="240.1">270</text>
</g>
<g font-size="2.2">
<text x="118.3" y="71.1" transform="rotate(90 118.3 71.1)">IN</text>
<text x="119.2" y="69" transform="rotate(90 119.2 69)">1</text>
<text x="121.2" y="71.4" transform="rotate(90 121.2 71.4)">LP2950CDT-5.0</text>
<text x="112.5" y="74.3" transform="rotate(90 112.5 74.3)">2</text>
<text x="118.3" y="76.2" transform="rotate(90 118.3 76.2)">OUT</text>
<text x="112.3" y="80.2" transform="rotate(90 112.3 80.2)">U1</text>
<text x="119.2" y="81.8" transform="rotate(90 119.2 81.8)">3</text>
<text x="126.2" y="111.6" transform="rotate(90 126.2 111.6)">without approval of author.</text>
<text x="128.8" y="111.6" transform="rotate(90 128.8 111.6)">with one exception: This work can not be used in commercial purposes</text>
<text x="131.3" y="111.6" transform="rotate(90 131.3 111.6)">Licensed under the TAPR Open Hardware License (www.tapr.org/OHL)</text>
<text x="79.8" y="130.7" transform="rotate(90 79.8 130.7)">BC817</text>
<text x="15.7" y="137.8" transform="rotate(90 15.7 137.8)">BC817</text>
<text x="91.4" y="132.8" transform="rotate(90 91.4 132.8)">VT2</text>
<text x="27.3" y="139.9" transform="rotate(90 27.3 139.9)">VT3</text>
</g>
<g font-size="2">
<text x="110.3" y="62.6">C2</text>
<text x="108.6" y="69.5">220nF</text>
<text x="110.3" y="84">C3</text>
<text x="108.6" y="90.9">1uF</text>
<text x="86.2" y="151.5">0.1uF</text>
<text x="87.1" y="158.4">C4</text>
<text x="113.8" y="219.4">C6</text>
<text x="89.5" y="224.4" transform="rotate(90 89.5 224.4)">0.1uF</text>
<text x="96.4" y="226.1" transform="rotate(90 96.4 226.1)">C5</text>
<text x="112.1" y="226.3">220nF</text>
</g>
<g font-size="1.9">
<text x="109.7" y="51.7">VD1</text>
<text x="108" y="59.5">P6KE18A</text>
<text x="15.2" y="106">VD2</text>
<text x="13.9" y="111.4">4v7</text>
<text x="77.6" y="114.9">VD3</text>
<text x="76.2" y="120.3">4v7</text>
<text x="12.1" y="239.6">1N4753A</text>
<text x="13.4" y="234.3">VD6</text>
</g>
<text font-size="1.2" x="114.7" y="74.1" transform="rotate(90 114.7 74.1)">GND</text>
</svg>
